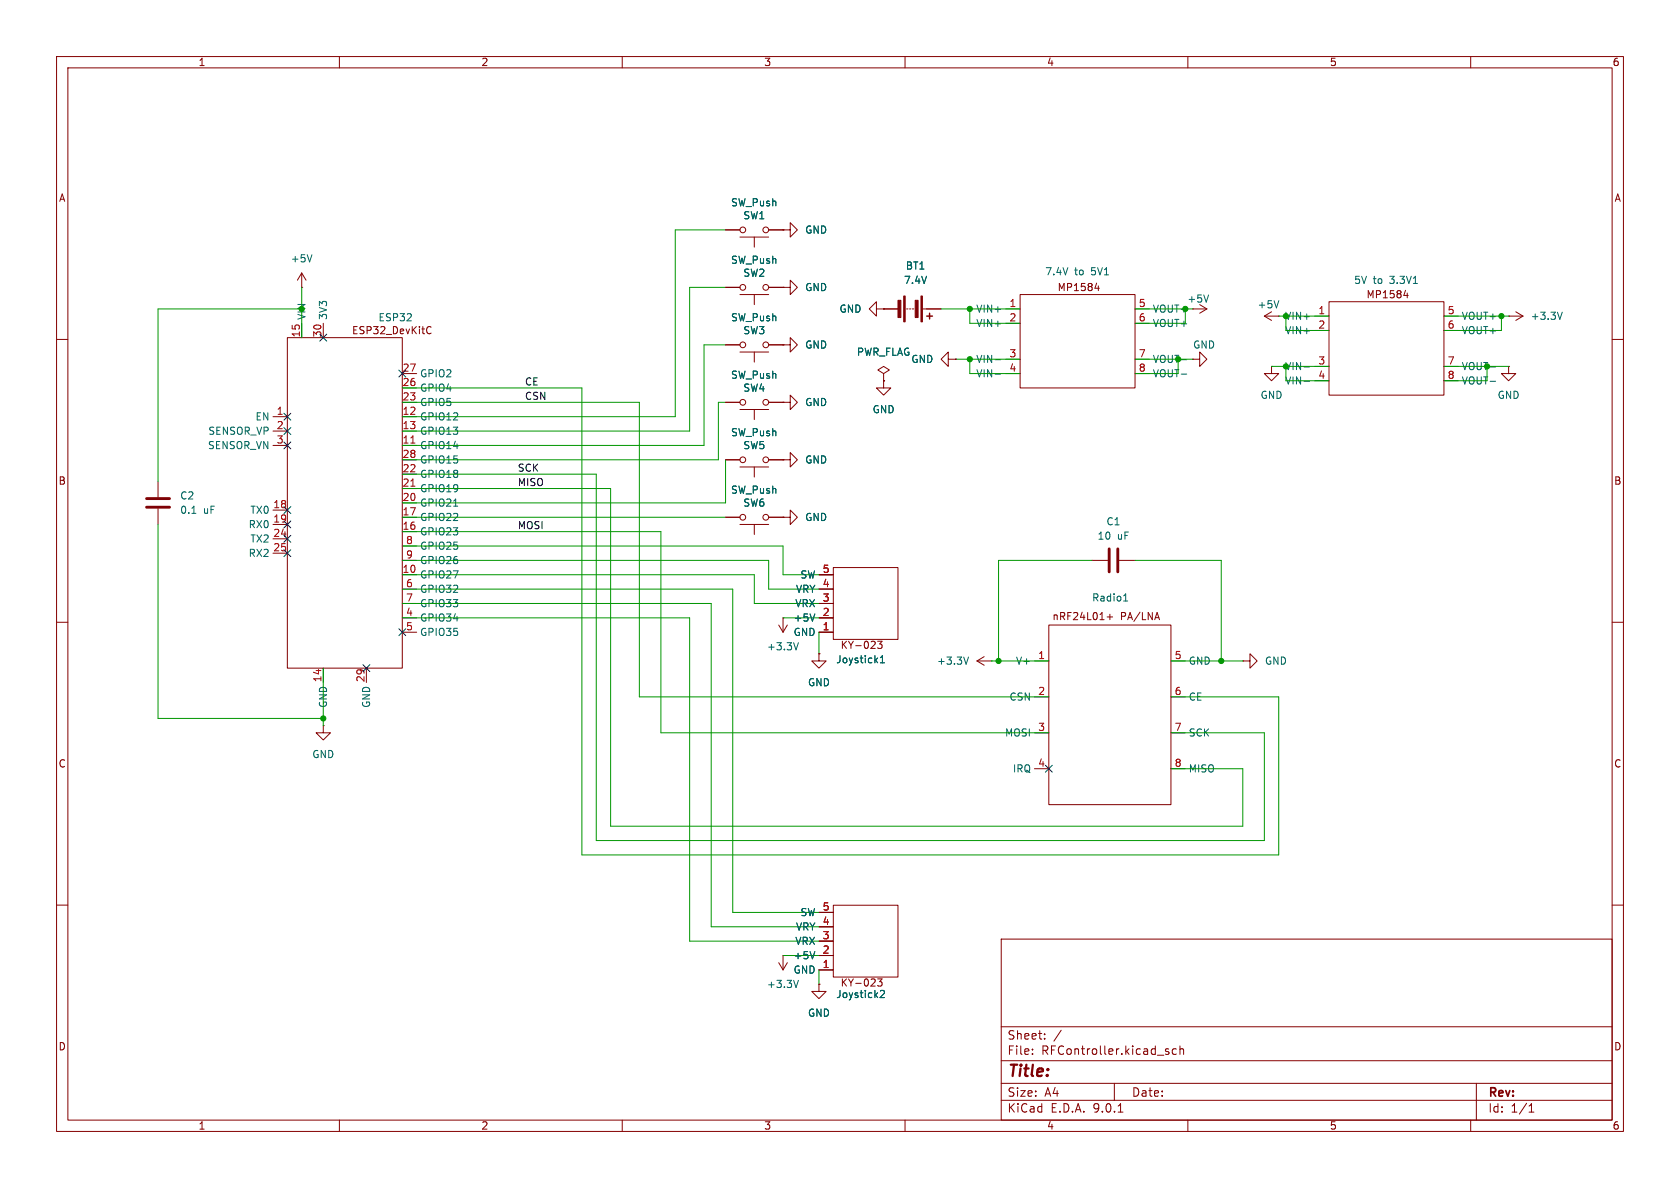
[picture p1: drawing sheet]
<svg xmlns="http://www.w3.org/2000/svg" width="297mm" height="210mm" viewBox="0 0 297 210" stroke-linecap="round" stroke-linejoin="round" font-family="sans-serif">
<g fill="none" stroke="#840000" stroke-width=".18">
<path d="M10 10h277v190h-277zM12 12h273v186h-273zM60 10v2M110 10v2M160 10v2M210 10v2M260 10v2M50.8 59.7h20.3v58.4h-20.3zM53.3 50.8h.1M53.3 48.3l-.7 1.2M53.3 48.3l.8 1.2M53.3 48.3v2.5"/>
<path d="M53.3 57.2v2.5M57.1 57.2v2.5M75.5 58.8l.3 .2 .4-.1M76.2 57.9l-.4-.2-.3 .2M128.3 50.8h2.5M128.3 40.6h2.5M130.8 52.1h5.1M130.8 41.9h5.1M133.3 41.9v1.8M133.3 52.1v1.7M135.9 50.8h2.5M135.9 40.6h2.5"/>
<path d="M138.4 40.6h1.3v-1.2l1.3 1.2-1.3 1.3v-1.3M138.4 40.6h.1M138.4 50.8h1.3v-1.3l1.3 1.3-1.3 1.3v-1.3M138.4 50.8h.1M154.9 54.6v-1.3l-1.2 1.3 1.2 1.3v-1.3h1.3M156.2 54.6h.1M156.2 54.6h2.5M160.3 54.6h.2M160.8 54.6h.2M161.3 54.6h.2M163.1 54.6h3.3M177.8 54.6h2.5"/>
<path d="M177.8 57.2h2.5M180.3 52.1h20.4v16.5h-20.4zM193.6 51h.8M194.2 50.5v.9M200.7 54.6h2.5M200.7 57.2h2.5M210.8 54.6h.1M210.8 54.6h2.6M212.1 53.8l1.3 .8M213.4 54.6l-1.3 .8M223.5 55.9h2.6M223.5 55.9l1.3 .7"/>
<path d="M224.8 55.1l-1.3 .8M226.1 55.9h.1M232.4 55.9h2.5M232.4 58.4h2.5M234.9 53.3h20.4v16.6h-20.4zM248.2 52.2h.8M248.8 51.8v.8M255.3 55.9h2.5M255.3 58.4h2.5M266.7 55.9h.1M266.7 55.9h2.5M268 55.1l1.2 .8"/>
<path d="M269.2 55.9l-1.2 .7M10 60h2M48.3 73.7h2.5M48.3 76.2h2.5M48.3 78.7h2.5M71.1 71.1h2.6M71.1 66h2.6M71.1 73.7h2.6M71.1 76.2h2.6M71.1 78.7h2.6M71.1 68.6h2.6M128.3 61h2.5"/>
<path d="M128.3 71.1h2.5M130.8 62.2h5.1M130.8 72.4h5.1M133.3 62.2v1.8M133.3 72.4v1.8M135.9 61h2.5M135.9 71.1h2.5M138.4 71.1h1.3v-1.2l1.3 1.2-1.3 1.3v-1.3M138.4 71.1h.1M138.4 61h1.3v-1.3l1.3 1.3-1.3 1.2v-1.2M138.4 61h.1M156.2 67.3v1.3h1.3l-1.3 1.3-1.3-1.3h1.3"/>
<path d="M156.2 67.3h.1M156.2 66l1-.6-1-.6-1 .6 1 .6v1.3M167.6 63.5v-1.3l-1.2 1.3 1.2 1.3v-1.3h1.3M168.9 63.5h.1M177.8 63.5h2.5M177.8 66h2.5M200.7 63.5h2.5M200.7 66h2.5M210.8 63.5h1.3v-1.3l1.3 1.3-1.3 1.3v-1.3M210.8 63.5h.1M224.8 64.8v1.2h1.3l-1.3 1.3-1.3-1.3h1.3M224.8 64.8h.1"/>
<path d="M232.4 64.8h2.5M232.4 67.3h2.5M255.3 64.8h2.5M255.3 67.3h2.5M266.7 64.8v1.2h1.3l-1.3 1.3-1.3-1.3h1.3M266.7 64.8h.1M285 60h2M27.9 85.1v2.8M27.9 89.9v2.8M48.3 92.7h2.5M48.3 90.2h2.5M48.3 95.3h2.5"/>
<path d="M48.3 97.8h2.5M71.1 91.4h2.6M71.1 81.3h2.6M71.1 99.1h2.6M71.1 83.8h2.6M71.1 86.4h2.6M71.1 88.9h2.6M71.1 94h2.6M71.1 96.5h2.6M128.3 91.4h2.5M128.3 81.3h2.5M130.8 92.7h5.1"/>
<path d="M130.8 82.6h5.1M133.3 82.6v1.7M133.3 92.7v1.8M135.9 91.4h2.5M135.9 81.3h2.5M138.4 91.4h1.3v-1.2l1.3 1.2-1.3 1.3v-1.3M138.4 91.4h.1M138.4 81.3h1.3v-1.3l1.3 1.3-1.3 1.3v-1.3M138.4 81.3h.1M193 99.1h2.8M197.9 99.1h2.8M10 110h2"/>
<path d="M57.1 118.1v2.6M64.8 118.1v2.6M71.1 111.8h2.6M71.1 109.2h2.6M71.1 106.7h2.6M71.1 104.1h2.6M71.1 101.6h2.6M137.7 110.5l.7 1.3M138.4 109.2h.1M138.4 109.2v2.6M139.2 110.5l-.8 1.3M144.8 115.6v1.2h1.2l-1.2 1.3-1.3-1.3h1.3"/>
<path d="M144.8 115.6h.1M144.8 111.8h2.5M144.8 109.2h2.5M144.8 106.7h2.5M144.8 104.1h2.5M144.8 101.6h2.5M147.3 100.3h11.4v12.7h-11.4zM155.2 113.4h.7l-.4 .4 .4 .2v.5l-.2 .1-.5-.1M172.7 116.8l1.3 .8M172.7 116.8h2.6M174 116.1l-1.3 .7M175.3 116.8h.1"/>
<path d="M182.9 116.8h2.5M185.4 110.5h21.6v31.7h-21.6zM195.7 109.1h1M196.2 108.6v.9M204.6 108.3l.4 1.2M207 116.8h2.5M219.7 116.8h1.3v-1.2l1.2 1.2-1.2 1.3v-1.3M219.7 116.8h.1M285 110h2M57.1 128.3v1.2h1.3l-1.3 1.3-1.2-1.3h1.2M57.1 128.3h.1M182.9 123.2h2.5"/>
<path d="M182.9 129.5h2.5M182.9 135.9h2.5M207 123.2h2.5M207 129.5h2.5M207 135.9h2.5M10 160h2M137.7 170.2l.7 1.3M138.4 168.9h.1M138.4 168.9v2.6M139.2 170.2l-.8 1.3M144.8 174v1.3h1.2l-1.2 1.2-1.3-1.2h1.3M144.8 174h.1"/>
<path d="M144.8 171.5h2.5M144.8 168.9h2.5M144.8 166.4h2.5M144.8 163.8h2.5M144.8 161.3h2.5M147.3 160h11.4v12.7h-11.4zM155.2 173h.7l-.4 .5 .4 .2v.5l-.2 .1-.5-.1M177 166h108v32h-108zM285 160h2M60 198v2M110 198v2M160 198v2"/>
<path d="M177 194.5h108M177 191.5h108M177 187.5h108M177 181.5h108M182.5 186.3v.1M182.5 185.5v.1M184.7 183.6v.1M184.7 182.8v.1M187.6 182.1l-1.3 2M197 191.5v3M197.7 196.6h.8M206.2 185.9l.4 .1 .1 .2-.2 .2h-.3"/>
<path d="M206.2 185.4l.4 .1M208 185.5l-.5-.1-.3 .3v.4l.2 .2h.6M208.6 185.5l.2-.1 .4 .1v.9M208.6 184.9v1.5M210 198v2M260 198v2M261 191.5v6.5M270.3 196.6h.9M270.3 195.5l.4-.4v1.5"/>
<circle cx="131.3" cy="50.8" r=".51"/>
<circle cx="131.3" cy="40.6" r=".51"/>
<circle cx="135.4" cy="40.6" r=".51"/>
<circle cx="135.4" cy="50.8" r=".51"/>
<circle cx="131.3" cy="61" r=".51"/>
<circle cx="131.3" cy="71.1" r=".51"/>
<circle cx="135.4" cy="61" r=".51"/>
<circle cx="135.4" cy="71.1" r=".51"/>
<circle cx="131.3" cy="91.4" r=".51"/>
<circle cx="131.3" cy="81.3" r=".51"/>
<circle cx="135.4" cy="91.4" r=".51"/>
<circle cx="135.4" cy="81.3" r=".51"/>
</g>
<path d="M25.9 88.1h4.1M25.9 89.7h4.1M196.1 97v4.1M197.6 97v4.1" fill="none" stroke="#840000" stroke-width=".51"/>
<g fill="none" stroke="#006464" stroke-width=".18">
<path d="M55.2 45l-.5 1.3M213.7 52.1l-.5 1.3M226.1 53.2l-.4 1.2M276.2 55.2l-.4 1.3M175.9 63.6h1M175.9 66.1h1M208.8 63.6h1M208.8 66.1h1M230.5 64.9h1M230.5 67.4h1M263.4 64.9h1M263.4 67.4h1"/>
<path d="M33.9 90.7h.7M80.2 89.5h.7M141.2 113.6l-.5 1.3M144.1 108.5l-.5 1.3M155.6 117.2h.8M155.6 116.3l.4-.4v1.3M171.2 116.1l-.4 1.3M198.6 106.2h.8M198.8 105.3l.2-.3v1.2M141.2 173.3l-.5 1.3M144.1 168.2l-.5 1.3M155.6 175.2l.5-.1 .3 .3-.8 .9h.8"/>
</g>
<g fill="#840000" stroke="#840000" stroke-width=".18">
<path d="M162.8 52.3h.3v4.6h-.3z"/>
<path d="M159.8 52.3h.2v4.6h-.2z"/>
<path d="M161.8 53.1h.5v3h-.5z"/>
<path d="M158.7 53.1h.6v3h-.6z"/>
</g>
<path d="M163.8 55.9h1M164.3 55.4v1" fill="none" stroke="#840000" stroke-width=".25"/>
<path d="M72.6 78.3h.8M72.6 85.9h.8" fill="none" stroke="#a90000" stroke-width=".18"/>
<g fill="none" stroke="#009600" stroke-width=".18">
<path d="M53.3 50.8v8.9M53.3 54.6h-25.4v30.5M128.3 50.8h-6.4v25.4h-50.8M128.3 40.6h-8.9v33.1h-48.3M166.4 54.6h13.9M171.4 54.6v2.6h8.9M200.7 54.6h10.1M209.5 54.6v2.6h-8.8M226.1 55.9h8.8M227.3 55.9v2.5h7.6M255.3 55.9h11.4M265.4 55.9v2.5h-10.1"/>
<path d="M71.1 71.1h41.9v52.1h72.4M71.1 68.6h31.8v82.5h123.2v-27.9h-19.1M128.3 71.1h-1.3v10.2h-55.9M128.3 61h-3.8v17.7h-53.4M168.9 63.5h11.4M171.4 63.5v2.5h8.9M200.7 63.5h10.1M208.3 63.5v2.5h-7.6M224.8 64.8h10.1M227.3 64.8v2.5h7.6M255.3 64.8h11.4M262.9 64.8v2.5h-7.6"/>
<path d="M27.9 92.7v34.3h29.2M71.1 99.1h64.8v5h11.4M71.1 86.4h36.8v59.7h111.8v-10.2h-12.7M71.1 94h45.7v35.5h68.6M71.1 83.8h34.3v64.8h118.1v-19.1h-16.5M71.1 96.5h67.3v5.1h8.9M71.1 91.4h57.2M128.3 81.3v7.6h-57.2M193 99.1h-16.5v17.7M200.7 99.1h15.2v17.7M57.1 118.1v10.2M71.1 109.2h50.8v57.2h25.4"/>
<path d="M71.1 106.7h54.6v57.1h21.6M71.1 104.1h58.4v57.2h17.8M71.1 101.6h62.2v5.1h14M138.4 109.2h8.9M147.3 111.8h-2.5v3.8M175.3 116.8h10.1M207 116.8h12.7M138.4 168.9h8.9M147.3 171.5h-2.5v2.5"/>
</g>
<g fill="none" stroke="#000084" stroke-width=".18">
<path d="M56.5 59.1l1.3 1.2M57.8 59.1l-1.3 1.2M50.2 78.1l1.2 1.2M50.2 73.1l1.2 1.2M50.2 75.6l1.2 1.2M51.4 78.1l-1.2 1.2M51.4 73.1l-1.2 1.2M51.4 75.6l-1.2 1.2M70.5 65.4l1.2 1.2M71.7 65.4l-1.2 1.2M50.2 97.2l1.2 1.2M50.2 94.6l1.2 1.3"/>
<path d="M50.2 92.1l1.2 1.2M50.2 89.6l1.2 1.2M51.4 97.2l-1.2 1.2M51.4 94.6l-1.2 1.3M51.4 92.1l-1.2 1.2M51.4 89.6l-1.2 1.2M64.2 117.5l1.2 1.2M65.4 117.5l-1.2 1.2M70.5 111.2l1.2 1.2M71.7 111.2l-1.2 1.2M184.8 135.3l1.2 1.2M186 135.3l-1.2 1.2"/>
</g>
<g fill="#009600" stroke="#009600" stroke-width=".18">
<circle cx="265.4" cy="55.9" r=".46"/>
<circle cx="171.4" cy="63.5" r=".46"/>
<circle cx="171.4" cy="54.6" r=".46"/>
<circle cx="57.1" cy="127" r=".46"/>
<circle cx="215.9" cy="116.8" r=".46"/>
<circle cx="176.5" cy="116.8" r=".46"/>
</g>
<text font-size="2.8" fill="#840000" x="178" y="190.9">Title:</text>
<g font-size="2.1" fill="#840000">
<text x="178" y="184">Sheet:</text>
<text x="178" y="186.7">File:</text>
<text x="184.1" y="186.7">RFController.kicad_sch</text>
<text x="178" y="196.9">KiCad</text>
<text x="178" y="194.1">Size:</text>
<text x="184.7" y="194.1">A4</text>
<text x="185.7" y="196.9">E.D.A.</text>
<text x="193.3" y="196.9">9.0.1</text>
<text x="200" y="194.1">Date:</text>
<text x="263" y="194.3">Rev:</text>
<text x="263" y="196.9">Id:</text>
<text x="267.1" y="196.9">1/1</text>
</g>
<g font-size="1.8" fill="#840000">
<text x="35" y="11.9">1</text>
<text x="85" y="11.9">2</text>
<text x="135" y="11.9">3</text>
<text x="185" y="11.9">4</text>
<text x="235" y="11.9">5</text>
<text x="285" y="11.9">6</text>
<text x="10.3" y="35.9">A</text>
<text x="285.3" y="35.9">A</text>
<text x="186.9" y="51.7">MP1584</text>
<text x="241.5" y="52.9">MP1584</text>
<text x="62.1" y="59.3">ESP32_DevKitC</text>
<text x="10.3" y="85.9">B</text>
<text x="285.3" y="85.9">B</text>
<text x="186" y="109.8">nRF24L01+</text>
<text x="198.1" y="109.8">PA/LNA</text>
<text x="148.5" y="114.9">KY-023</text>
<text x="10.3" y="135.9">C</text>
<text x="285.3" y="135.9">C</text>
<text x="10.3" y="185.9">D</text>
<text x="285.3" y="185.9">D</text>
<text x="35" y="199.9">1</text>
<text x="85" y="199.9">2</text>
<text x="135" y="199.9">3</text>
<text x="185" y="199.9">4</text>
<text x="235" y="199.9">5</text>
<text x="285" y="199.9">6</text>
</g>
<g font-size="1.8" fill="#006464">
<text x="129.1" y="36.7">SW_Push</text>
<text x="131.3" y="39">SW1</text>
<text x="142.2" y="41.5">GND</text>
<text x="51.3" y="46.6">+5V</text>
<text x="129.1" y="46.8">SW_Push</text>
<text x="160" y="47.9">BT1</text>
<text x="131.3" y="49.1">SW2</text>
<text x="142.2" y="51.7">GND</text>
<text x="159.7" y="50.4">7.4V</text>
<text x="184.7" y="48.9">7.4V</text>
<text x="190" y="48.9">to</text>
<text x="193" y="48.9">5V1</text>
<text x="209.8" y="53.7">+5V</text>
<text x="239.3" y="50.4">5V</text>
<text x="242.8" y="50.4">to</text>
<text x="245.8" y="50.4">3.3V1</text>
<text x="58" y="56.6" transform="rotate(-90 58 56.6)">3V3</text>
<text x="66.8" y="57">ESP32</text>
<text x="129.1" y="57">SW_Push</text>
<text x="131.3" y="59.3">SW3</text>
<text x="148.3" y="55.5">GND</text>
<text x="172.5" y="55.5">VIN+</text>
<text x="172.5" y="58">VIN+</text>
<text x="203.7" y="58">VOUT+</text>
<text x="222.2" y="54.7">+5V</text>
<text x="227.1" y="59.3">VIN+</text>
<text x="258.3" y="56.7">VOUT+</text>
<text x="258.3" y="59.3">VOUT+</text>
<text x="270.5" y="56.7">+3.3V</text>
<text x="142.2" y="61.8">GND</text>
<text x="151.4" y="63.1">PWR_FLAG</text>
<text x="161" y="64.4">GND</text>
<text x="172.5" y="64.4">VIN-</text>
<text x="210.8" y="61.8">GND</text>
<text x="74.2" y="66.9">GPIO2</text>
<text x="74.2" y="69.4">GPIO4</text>
<text x="74.2" y="72">GPIO5</text>
<text x="129.1" y="67.2">SW_Push</text>
<text x="131.3" y="69.4">SW4</text>
<text x="142.2" y="72">GND</text>
<text x="172.5" y="66.9">VIN-</text>
<text x="203.7" y="66.9">VOUT-</text>
<text x="222.8" y="70.7">GND</text>
<text x="227.1" y="68.2">VIN-</text>
<text x="258.3" y="68.2">VOUT-</text>
<text x="264.7" y="70.7">GND</text>
<text x="36.7" y="77.1">SENSOR_VP</text>
<text x="45.1" y="74.5">EN</text>
<text x="74.2" y="74.5">GPIO12</text>
<text x="74.2" y="77.1">GPIO13</text>
<text x="129.1" y="77.3">SW_Push</text>
<text x="154.2" y="73.3">GND</text>
<text x="36.7" y="79.6">SENSOR_VN</text>
<text x="74.2" y="79.6">GPIO14</text>
<text x="74.2" y="82.1">GPIO15</text>
<text x="131.3" y="79.6">SW5</text>
<text x="142.2" y="82.1">GND</text>
<text x="31.8" y="88.5">C2</text>
<text x="74.2" y="84.7">GPIO18</text>
<text x="74.2" y="87.2">GPIO19</text>
<text x="74.2" y="89.8">GPIO21</text>
<text x="129.1" y="87.5">SW_Push</text>
<text x="131.3" y="89.8">SW6</text>
<text x="31.8" y="91">0.1</text>
<text x="36" y="91">uF</text>
<text x="43.9" y="93.6">RX0</text>
<text x="44.2" y="91">TX0</text>
<text x="74.2" y="92.3">GPIO22</text>
<text x="74.2" y="94.8">GPIO23</text>
<text x="142.2" y="92.3">GND</text>
<text x="193.9" y="95.6">10</text>
<text x="195.5" y="93.1">C1</text>
<text x="197.5" y="95.6">uF</text>
<text x="43.9" y="98.7">RX2</text>
<text x="44.2" y="96.1">TX2</text>
<text x="74.2" y="97.4">GPIO25</text>
<text x="74.2" y="99.9">GPIO26</text>
<text x="74.2" y="102.5">GPIO27</text>
<text x="74.2" y="105">GPIO32</text>
<text x="74.2" y="107.5">GPIO33</text>
<text x="140.5" y="107.5">VRX</text>
<text x="140.6" y="105">VRY</text>
<text x="141.4" y="102.5">SW</text>
<text x="193" y="106.5">Radio1</text>
<text x="74.2" y="110.1">GPIO34</text>
<text x="74.2" y="112.6">GPIO35</text>
<text x="140.2" y="112.6">GND</text>
<text x="140.2" y="110.1">+5V</text>
<text x="135.5" y="115.2">+3.3V</text>
<text x="147.7" y="117.4">Joystick1</text>
<text x="165.6" y="117.7">+3.3V</text>
<text x="179.5" y="117.7">V+</text>
<text x="210.1" y="117.7">GND</text>
<text x="223.5" y="117.7">GND</text>
<text x="58" y="125.2" transform="rotate(-90 58 125.2)">GND</text>
<text x="65.6" y="125.2" transform="rotate(-90 65.6 125.2)">GND</text>
<text x="142.7" y="121.5">GND</text>
<text x="178.4" y="124.1">CSN</text>
<text x="210.1" y="124.1">CE</text>
<text x="177.6" y="130.4">MOSI</text>
<text x="210.1" y="130.4">SCK</text>
<text x="55.1" y="134.2">GND</text>
<text x="179" y="136.8">IRQ</text>
<text x="210.1" y="136.8">MISO</text>
<text x="140.5" y="167.2">VRX</text>
<text x="140.6" y="164.7">VRY</text>
<text x="141.4" y="162.2">SW</text>
<text x="140.2" y="172.3">GND</text>
<text x="140.2" y="169.8">+5V</text>
<text x="135.5" y="174.9">+3.3V</text>
<text x="142.7" y="179.9">GND</text>
<text x="147.7" y="176.6">Joystick2</text>
<text x="148.5" y="174.6">KY-023</text>
</g>
<g font-size="1.8" fill="#a90000">
<text x="53.1" y="59.7" transform="rotate(-90 53.1 59.7)">15</text>
<text x="56.9" y="59.7" transform="rotate(-90 56.9 59.7)">30</text>
<text x="178.4" y="54.4">1</text>
<text x="178.4" y="56.9">2</text>
<text x="201.2" y="54.4">5</text>
<text x="201.2" y="56.9">6</text>
<text x="233" y="55.6">1</text>
<text x="233" y="58.2">2</text>
<text x="255.8" y="55.6">5</text>
<text x="255.8" y="58.2">6</text>
<text x="71.1" y="65.8">27</text>
<text x="178.4" y="63.2">3</text>
<text x="178.4" y="65.8">4</text>
<text x="201.2" y="63.2">7</text>
<text x="201.2" y="65.8">8</text>
<text x="233" y="64.5">3</text>
<text x="255.8" y="64.5">7</text>
<text x="71.1" y="68.3">26</text>
<text x="71.1" y="70.9">23</text>
<text x="233" y="67.1">4</text>
<text x="255.8" y="67.1">8</text>
<text x="48.8" y="73.4">1</text>
<text x="48.8" y="75.9">2</text>
<text x="71.1" y="73.4">12</text>
<text x="71.1" y="75.9">13</text>
<text x="48.8" y="78.5">3</text>
<text x="71.1" y="78.5">11</text>
<text x="71.1" y="81">28</text>
<text x="71.1" y="83.6">22</text>
<text x="48.2" y="89.9">18</text>
<text x="71.1" y="86.1">21</text>
<text x="71.1" y="88.6">20</text>
<text x="48.2" y="92.5">19</text>
<text x="48.2" y="95">24</text>
<text x="71.1" y="91.2">17</text>
<text x="71.1" y="93.7">16</text>
<text x="48.2" y="97.5">25</text>
<text x="71.1" y="101.3">10</text>
<text x="71.7" y="96.3">8</text>
<text x="71.7" y="98.8">9</text>
<text x="145.3" y="101.3">5</text>
<text x="71.7" y="103.9">6</text>
<text x="71.7" y="106.4">7</text>
<text x="145.3" y="106.4">3</text>
<text x="145.3" y="103.9">4</text>
<text x="71.7" y="109">4</text>
<text x="71.7" y="111.5">5</text>
<text x="145.3" y="111.5">1</text>
<text x="145.3" y="109">2</text>
<text x="183.4" y="116.6">1</text>
<text x="207.6" y="116.6">5</text>
<text x="56.9" y="120.7" transform="rotate(-90 56.9 120.7)">14</text>
<text x="64.5" y="120.7" transform="rotate(-90 64.5 120.7)">29</text>
<text x="183.4" y="122.9">2</text>
<text x="207.6" y="122.9">6</text>
<text x="183.4" y="129.3">3</text>
<text x="207.6" y="129.3">7</text>
<text x="183.4" y="135.6">4</text>
<text x="207.6" y="135.6">8</text>
<text x="145.3" y="161">5</text>
<text x="145.3" y="166.1">3</text>
<text x="145.3" y="163.6">4</text>
<text x="145.3" y="171.2">1</text>
<text x="145.3" y="168.7">2</text>
</g>
<g font-size="1.8" fill="#009600">
<text x="54.2" y="56.6" transform="rotate(-90 54.2 56.6)">VIN</text>
<text x="203.7" y="55.5">VOUT+</text>
<text x="227.1" y="56.7">VIN+</text>
<text x="203.7" y="64.4">VOUT-</text>
<text x="227.1" y="65.6">VIN-</text>
<text x="258.3" y="65.6">VOUT-</text>
</g>
<g font-size="1.8" fill="#0f0f0f">
<text x="92.7" y="68.2">CE</text>
<text x="92.7" y="70.8">CSN</text>
<text x="91.4" y="83.5">SCK</text>
<text x="91.4" y="86">MISO</text>
<text x="91.4" y="93.6">MOSI</text>
</g>
</svg>
